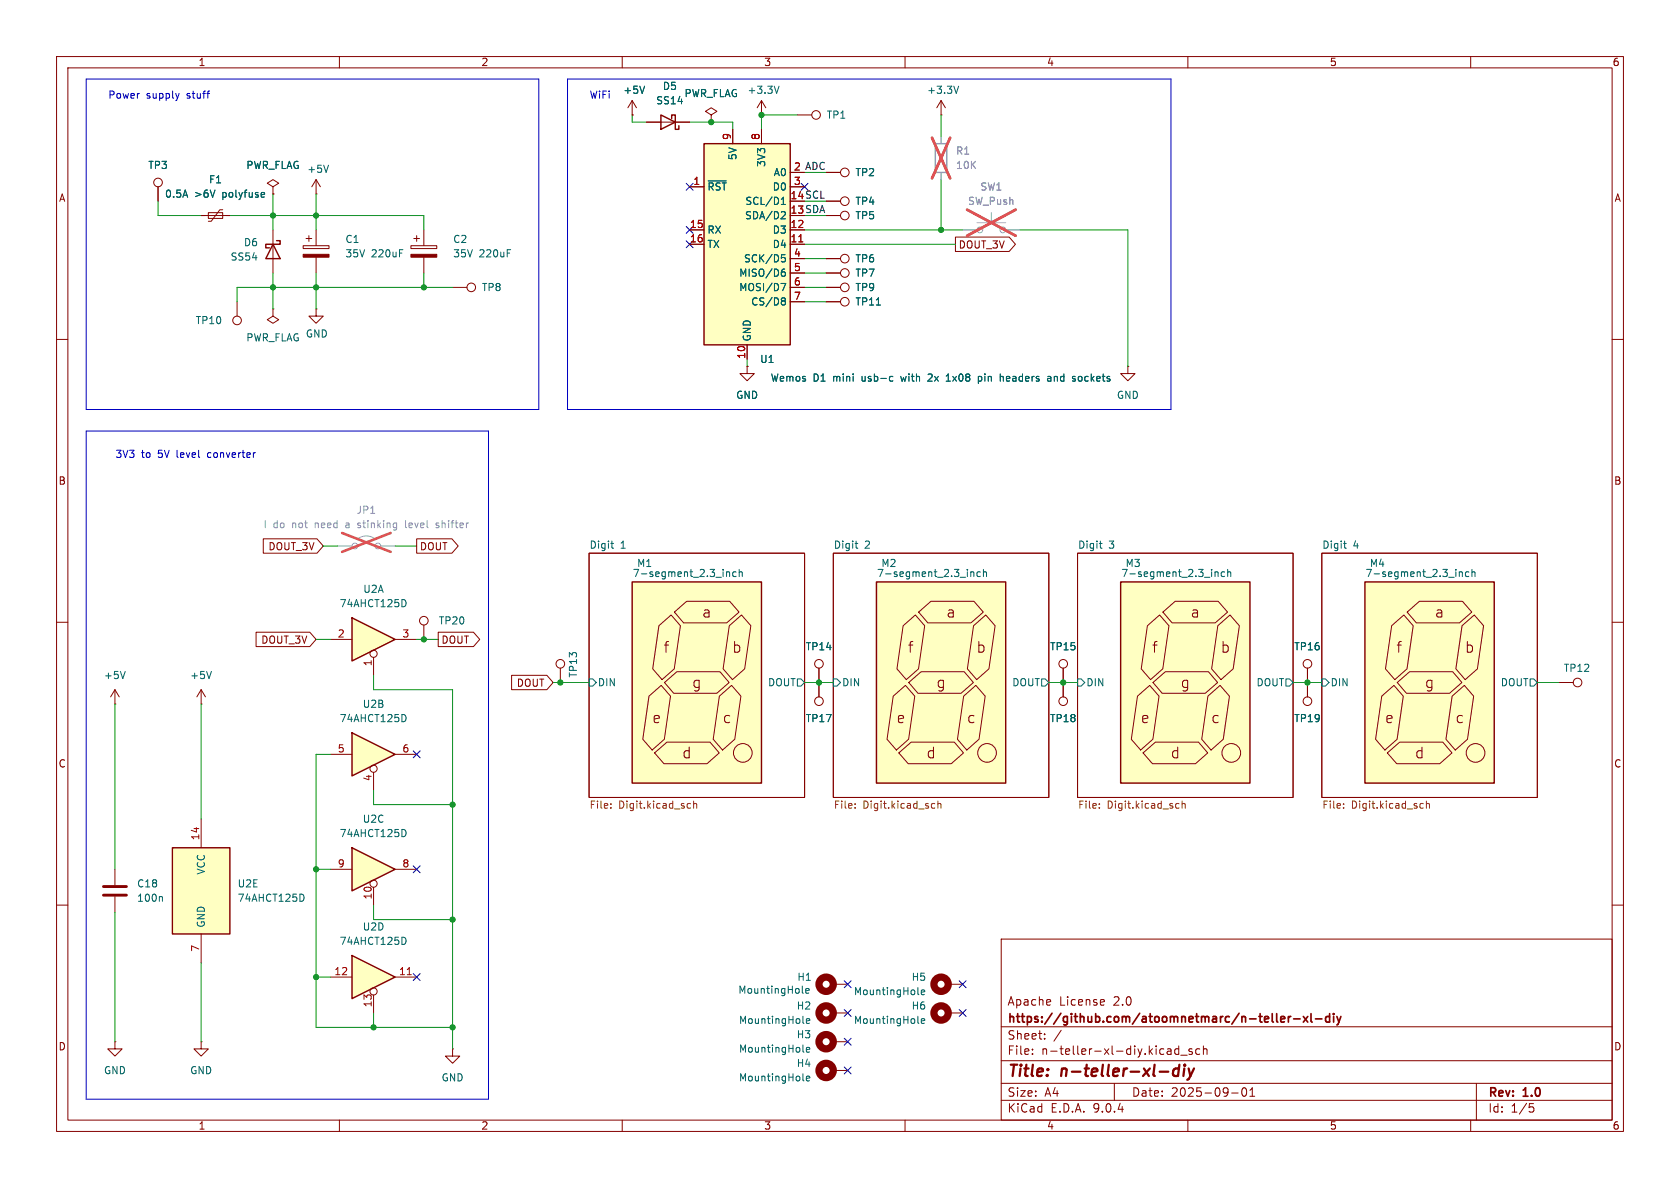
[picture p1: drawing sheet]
<svg xmlns="http://www.w3.org/2000/svg" width="297mm" height="210mm" viewBox="0 0 297 210" stroke-linecap="round" stroke-linejoin="round" font-family="sans-serif">
<g fill="none" stroke="#840000" stroke-width=".18">
<path d="M10 10h277v190h-277zM12 12h273v186h-273zM60 10v2M110 10v2M134.6 17.8l-.7 1.3M134.6 17.8l.8 1.3M134.6 17.8v2.5M160 10v2M166.4 17.8l-.8 1.3M166.4 17.8l.7 1.3M166.4 17.8v2.5M210 10v2"/>
<path d="M260 10v2M134.6 20.3h.1M166.4 20.3h.1M10 60h2M132.1 64.8v1.2h1.2l-1.2 1.3-1.3-1.3h1.3M132.1 64.8h.1M285 60h2M104.1 97.8h38.1v43.2h-38.1zM147.3 97.8h38.1v43.2h-38.1zM190.5 97.8h38.1v43.2h-38.1zM233.7 97.8h38.1v43.2h-38.1zM10 110h2"/>
<path d="M231.1 118.1v2.6M285 110h2M10 160h2M177 166h108v32h-108zM185.7 176.8v.3l-.7 .1M195 176.7l.2 .4-.7 .1M195.2 177.6l-.2 .1M285 160h2M60 198v2M110 198v2M160 198v2M177 194.5h108"/>
<path d="M177 191.5h108M177 187.5h108M177 181.5h108M182.5 186.3v.1M182.5 185.5v.1M184.7 183.6v.1M184.7 182.8v.1M187.6 182.1l-1.3 2M197 191.5v3M206.4 185.5h.6v.9M206.4 186.3h.6M207 185.8l-.6 .1"/>
<path d="M208.4 185.5l-.4-.1-.3 .3v.4l.1 .2h.6M208.4 184.9v1.5M208.7 186.5h1.2M210 198v2M210.7 185.5l-.3-.1-.2 .2v.2l.5 .2v.3h-.5M212.1 185.5l-.4-.1-.3 .3v.4l.1 .2h.6M212.7 185.5l.3-.1 .3 .1 .1 .9M212.7 184.9v1.5M217.7 193.2h1.2M219.7 192.4l.2-.1a.81 .81 0 0 1 .6 .6 .81 .81 0 0 1-.3 .8l-.2 .1a.81 .81 0 0 1-.3-1.4zM221 193.8h.8M221 192.7l.4-.4v1.5"/>
<path d="M260 198v2M261 191.5v6.5M270.4 195.1h.7M270.5 195.7h.4l.3 .3-.2 .5-.5 .1"/>
<circle cx="231.1" cy="117.3" r=".76"/>
</g>
<path d="M205 189.4h1.5M208.4 189a.66 .66 0 0 0-1 .3l-.1 .5 .2 .3 .2 .1 .6-.1M208.5 188.2l-.2 2M209.4 188.9l-.2 1.3M209.5 188.2l-.1 .2M209.5 188.2l-.2 .1 .1 .1M209.5 188.2v.1l-.1 .1M210.1 188.9l.3 1.3M210.4 190.2l-.2 .5-.3 .2M211.1 188.9l-.7 1.3" fill="none" stroke="#840000" stroke-width=".4"/>
<g fill="none" stroke="#840000" stroke-width=".3">
<path d="M225.7 179.2v1.3l.2 .2M227.8 179.7v1M228.2 179.7l-.3 .1-.1 .2M230.4 179.7l.8 1M231.2 179.7l-.8 1M231.8 179.2v1.3l.2 .2M235.1 179.8l-.5-.1-.3 .3v.4l.2 .2h.6M235.1 179.2v1.5M235.8 179.2v.1M235.8 179.7v1M236.3 179.7l.4 1M237.1 179.7l-.4 1"/>
<path d="M226.4 180.2l.7-.2v-.2l-.5-.1-.2 .2 .1 .7h.6M228.7 180.1h1.1M232.6 180.1h1.1M236.7 180.7l-.1 .3-.3 .2"/>
</g>
<g fill="none" stroke="#006464" stroke-width=".18">
<path d="M137.7 15.2l-.4 1.3M169.5 15.2l-.5 1.3M108 96.1h.5M108.2 96.9h.3M151.2 96.1h.5M151.4 96.9h.3M194.3 96.1h.5M194.6 96.9h.2M237.5 96.1h.5M237.8 96.9h.2M104.1 120h.7l.6 .7-.6 .6h-.7zM141 120h.6l.6 .7-.6 .6h-.6z"/>
<path d="M147.3 120h.7l.6 .7-.6 .6h-.7zM184.1 120h.7l.6 .7-.6 .6h-.7zM190.5 120h.6l.7 .7-.7 .6h-.6zM227.3 120h.7l.6 .7-.6 .6h-.7zM233.7 120h.6l.6 .7-.6 .6h-.6zM270.5 120h.6l.7 .7-.7 .6h-.6z"/>
</g>
<g fill="none" stroke="#725600" stroke-width=".18">
<path d="M108 142.8v.1M108 142.1v.1M121.7 142l.4 .1M122.1 142.8l-.4 .1M122.6 142.2l.2-.2 .3 .1 .1 .8M122.6 141.6v1.3M151.2 142.8v.1M151.2 142.1v.1M164.9 142l.4 .1M165.3 142.8l-.4 .1M165.8 142.2l.2-.2 .3 .1v.8M165.8 141.6v1.3"/>
<path d="M194.3 142.8v.1M194.3 142.1v.1M208.1 142l.3 .1M208.4 142.8l-.3 .1M209 142.2l.2-.2 .3 .1v.8M209 141.6v1.3M237.5 142.8v.1M237.5 142.1v.1M251.3 142l.3 .1M251.6 142.8l-.3 .1M252.2 142.2l.1-.2 .3 .1 .1 .8M252.2 141.6v1.3"/>
</g>
<g fill="none" stroke="#a1a1a1" stroke-width=".18">
<path d="M172.7 39.4h5.1M175.3 37.6v1.8M170.2 40.6h2.5M177.8 40.6h2.5"/>
<circle cx="173.2" cy="40.6" r=".51"/>
<circle cx="177.3" cy="40.6" r=".51"/>
</g>
<path d="M171 37.1l8.6 4.6M179.6 37.1l-8.6 4.6" fill="none" stroke="#e65255" stroke-width=".46"/>
<path d="M124.5 25.4h15.2v35.6h-15.2z" fill="#ffffc2"/>
<path d="M116.8 20.3l2.6 1.3-2.6 1.3zM118.7 21v-.7h.7v2.6h.6v-.7M124.5 25.4h15.2v35.6h-15.2z" fill="none" stroke="#840000" stroke-width=".25"/>
<g fill="none" stroke="#840000" stroke-width=".18">
<path d="M114.3 21.6h7.6M121.9 33h2.6M129.5 22.9v2.5M134.6 22.9v2.5M139.7 33h2.5M146 38.1h2.6M121.9 40.6h2.6M121.9 43.2h2.6M139.7 40.6h2.5M139.7 43.2h2.5M139.7 45.7h2.5M139.7 48.3h2.5"/>
<path d="M139.7 50.8h2.5M139.7 53.3h2.5M146 45.7h2.6M146 48.3h2.6M132.1 61v2.5M275.6 120.7h2.5M167.6 174h2.6M167.6 179.1h2.6"/>
<circle cx="149.4" cy="38.1" r=".76"/>
<circle cx="149.4" cy="45.7" r=".76"/>
<circle cx="149.4" cy="48.3" r=".76"/>
<circle cx="278.9" cy="120.6" r=".76"/>
</g>
<g fill="none" stroke="#006464" stroke-width=".18">
<path d="M125.2 32h3.2M138.1 36.1h.7M138.1 35.2l.4-.3v1.2M138.3 37.4l.4 .1 .1 .3-.7 .9h.7M138.1 50.1h.8l-.5 1.3M138.2 45h.6M138.3 45.5h.3l.2 .3-.1 .4-.4 .1M138.4 48.1h.2l.2 .2v.4l-.4 .1M138.4 52.6h.2l.2 .3-.2 .3M138.4 53.2h.2M138.6 53.2l.2 .2v.3l-.1 .2h-.3M138.7 47.6h-.3"/>
<path d="M157.5 66.5l.3 .1M157.8 67.3l-.3 .1M164.3 66.1l-.2 .1M164.7 66.7l-.7 .7h.8M167.3 67.4h.7M167.3 66.5l.3-.4v1.3M173 66.6l.3-.1 .2 .2M173 66.5v1.3M173.5 67.3l-.2 .1-.3-.1M176.8 66.7l.2-.2 .3 .1 .1 .8M185.2 66.6h.5l.1 .8M185.8 66.8l-.4 .1-.2 .2 .2 .3 .4-.1"/>
<path d="M190.1 67v.3M190.7 66.6l-.1 .2 .1 .5M162.3 175.7l.1 .1M162.9 175.4l.6-.1-.1-.2-.3-.1-.2 .2v.6h.5M162.3 180.7l.1 .2M162.9 180.5l.6-.1-.1-.3h-.3l-.2 .2v.6h.5"/>
</g>
<path d="M141.2 42.8h.7" fill="none" stroke="#a90000" stroke-width=".18"/>
<g fill="none" stroke="#840000" stroke-width="1.3">
<circle cx="166.4" cy="179.1" r="1.27"/>
<circle cx="166.4" cy="174" r="1.27"/>
</g>
<path d="M241.3 102.9h22.9v35.5h-22.9z" fill="#ffffc2"/>
<path d="M241.3 102.9h22.9v35.5h-22.9z" fill="none" stroke="#840000" stroke-width=".25"/>
<g fill="none" stroke="#840000" stroke-width=".18">
<path d="M188 118.1v5.1M246 110.6l2.2-1.9 1.6 1.9-1.1 7.6-2.1 1.9-1.7-1.9zM248.8 108.2l2.1-1.9h7.6l1.7 1.9-2.2 1.9h-7.6zM258.5 110.6l2.1-1.9 1.7 1.9-1.1 7.6-2.2 1.9-1.6-1.9zM231.1 120.7v2.5M244.3 123.1l2.1-1.9 1.7 1.9-1.1 7.6-2.2 1.9-1.6-1.9zM245.3 133.1l2.1-1.9h7.7l1.6 1.9-2.2 1.9h-7.6zM247 120.7l2.2-2h7.6l1.6 2-2.1 1.9h-7.7zM256.7 123.1l2.2-1.9 1.6 1.9-1.1 7.6-2.1 1.9-1.7-1.9z"/>
<circle cx="188" cy="117.3" r=".76"/>
<circle cx="188" cy="124" r=".76"/>
<circle cx="231.1" cy="124" r=".76"/>
<circle cx="260.9" cy="133.1" r="1.65"/>
</g>
<path d="M258 101.1v.8M258 101.2l.2-.1h.3v.8M259.7 101.1h-.4l-.2 .2 .1 .6h.5M260.2 101.2l.2-.1h.3l.1 .8M260.2 100.7v1.2" fill="none" stroke="#006464" stroke-width=".18"/>
<path d="M198.1 102.9h22.9v35.5h-22.9z" fill="#ffffc2"/>
<path d="M198.1 102.9h22.9v35.5h-22.9z" fill="none" stroke="#840000" stroke-width=".25"/>
<g fill="none" stroke="#840000" stroke-width=".18">
<path d="M202.8 110.6l2.2-1.9 1.7 1.9-1.1 7.6-2.2 1.9-1.6-1.9zM205.6 108.2l2.1-1.9h7.7l1.6 1.9-2.2 1.9h-7.6zM215.3 110.6l2.1-1.9 1.7 1.9-1.1 7.6-2.2 1.9-1.6-1.9zM201.1 123.1l2.2-1.9 1.6 1.9-1.1 7.6-2.1 1.9-1.7-1.9zM202.1 133.1l2.2-1.9h7.6l1.6 1.9-2.1 1.9h-7.7zM203.8 120.7l2.2-2h7.6l1.7 2-2.2 1.9h-7.6zM213.5 123.1l2.2-1.9 1.6 1.9-1 7.6-2.2 1.9-1.7-1.9z"/>
<circle cx="217.7" cy="133.1" r="1.65"/>
</g>
<path d="M214.8 101.1v.8M214.8 101.2l.2-.1h.3v.8M216.5 101.1h-.4l-.2 .2 .1 .6h.5M217 101.2l.2-.1h.3l.1 .8M217 100.7v1.2" fill="none" stroke="#006464" stroke-width=".18"/>
<path d="M154.9 102.9h22.9v35.5h-22.9z" fill="#ffffc2"/>
<path d="M154.9 102.9h22.9v35.5h-22.9z" fill="none" stroke="#840000" stroke-width=".25"/>
<g fill="none" stroke="#840000" stroke-width=".18">
<path d="M159.7 110.6l2.1-1.9 1.7 1.9-1.1 7.6-2.2 1.9-1.6-1.9zM162.4 108.2l2.2-1.9h7.6l1.6 1.9-2.1 1.9h-7.7zM172.1 110.6l2.2-1.9 1.6 1.9-1.1 7.6-2.1 1.9-1.7-1.9zM20.3 124.5h.1M20.3 121.9l-.7 1.3M20.3 121.9l.8 1.3M20.3 121.9v2.6M157.9 123.1l2.2-1.9 1.6 1.9-1.1 7.6-2.1 1.9-1.7-1.9zM158.9 133.1l2.2-1.9h7.6l1.6 1.9-2.1 1.9h-7.6zM160.7 120.7l2.1-2h7.7l1.6 2-2.2 1.9h-7.6zM170.4 123.1l2.1-1.9 1.7 1.9-1.1 7.6-2.2 1.9-1.6-1.9z"/>
<circle cx="174.5" cy="133.1" r="1.65"/>
</g>
<path d="M22.1 118.7l-.4 1.3M171.6 101.1v.8M171.6 101.2l.2-.1h.3l.1 .8M173.3 101.1h-.3l-.3 .2 .1 .6h.5M173.9 101.2l.1-.1h.3l.1 .8M173.9 100.7v1.2" fill="none" stroke="#006464" stroke-width=".18"/>
<path d="M62.2 149.9l7.6 3.8-7.6 3.8z" fill="#ffffc2"/>
<path d="M62.2 149.9l7.6 3.8-7.6 3.8z" fill="none" stroke="#840000" stroke-width=".25"/>
<g fill="none" stroke="#840000" stroke-width=".18">
<path d="M58.4 153.7h3.8M66 156.8v3.2M69.8 153.7h3.9M80 185.4v1.3h1.3l-1.3 1.3-1.3-1.3h1.3M80 185.4h.1"/>
<circle cx="66" cy="156.2" r=".63"/>
</g>
<path d="M71.4 146.6a.68 .68 0 0 1 .4 .7 .68 .68 0 0 1-.4 .6" fill="none" stroke="#006464" stroke-width=".18"/>
<path d="M62.2 168.9l7.6 3.8-7.6 3.8z" fill="#ffffc2"/>
<path d="M62.2 168.9l7.6 3.8-7.6 3.8z" fill="none" stroke="#840000" stroke-width=".25"/>
<g fill="none" stroke="#840000" stroke-width=".18">
<path d="M74.9 110.5v2.5M58.4 172.7h3.8M66 175.9v3.2M69.8 172.7h3.9"/>
<circle cx="74.9" cy="109.7" r=".76"/>
<circle cx="66" cy="175.3" r=".63"/>
</g>
<path d="M72 172.3h.7" fill="none" stroke="#a90000" stroke-width=".18"/>
<path d="M71.4 165.7a.68 .68 0 0 1 .4 .6 .68 .68 0 0 1-.4 .6" fill="none" stroke="#006464" stroke-width=".18"/>
<g fill="none" stroke="#a1a1a1" stroke-width=".18">
<path d="M59.7 96.5h2.5M63.2 95.3a2.54 2.54 0 0 1 3.1 0M67.3 96.5h2.5"/>
<circle cx="62.7" cy="96.5" r=".51"/>
<circle cx="66.8" cy="96.5" r=".51"/>
</g>
<path d="M63.2 93.2l.1 .1M63.4 92.4l-.2 .2 .2 .3M71.7 92v1.1l.2 .2M77.6 92.5l-.3-.1-.2 .3 .5 .3M77.6 93.1l-.2 .2-.3-.1" fill="none" stroke="#989898" stroke-width=".18"/>
<path d="M60.5 94.2l8.6 3.4M69.1 94.2l-8.6 3.4" fill="none" stroke="#e65255" stroke-width=".46"/>
<path d="M62.2 109.2l7.6 3.8-7.6 3.8z" fill="#ffffc2"/>
<path d="M62.2 109.2l7.6 3.8-7.6 3.8z" fill="none" stroke="#840000" stroke-width=".25"/>
<g fill="none" stroke="#840000" stroke-width=".18">
<path d="M58.4 113h3.8M66 116.2v3.2M69.8 113h3.9"/>
<circle cx="66" cy="115.6" r=".63"/>
</g>
<path d="M71.4 106a.68 .68 0 0 1 .4 .6 .68 .68 0 0 1-.4 .7" fill="none" stroke="#006464" stroke-width=".18"/>
<path d="M62.2 129.5l7.6 3.9-7.6 3.8z" fill="#ffffc2"/>
<path d="M62.2 129.5l7.6 3.9-7.6 3.8z" fill="none" stroke="#840000" stroke-width=".25"/>
<g fill="none" stroke="#840000" stroke-width=".18">
<path d="M125.7 20.3l1-.6-1-.6-1 .6 1 .6v1.3M125.7 21.6h.1M35.6 124.5h.1M35.6 121.9l-.8 1.3M35.6 121.9l.7 1.3M35.6 121.9v2.6M58.4 133.4h3.8M66 136.5v3.2M69.8 133.4h3.9M20.3 184.2v1.2h1.3l-1.3 1.3-1.3-1.3h1.3M20.3 184.2h.1M35.6 184.2v1.2h1.2l-1.2 1.3-1.3-1.3h1.3"/>
<path d="M35.6 184.2h.1"/>
<circle cx="66" cy="135.9" r=".63"/>
</g>
<path d="M37.4 118.7l-.4 1.3M71.4 126.3a.68 .68 0 0 1 .4 .6 .68 .68 0 0 1-.4 .7" fill="none" stroke="#006464" stroke-width=".18"/>
<path d="M30.5 149.9h10.1v15.2h-10.1z" fill="#ffffc2"/>
<path d="M48.3 43.2l1.2 2.5h-2.5zM48.9 42.5h.6v.7h-2.5v.6h.6M30.5 149.9h10.1v15.2h-10.1z" fill="none" stroke="#840000" stroke-width=".25"/>
<g fill="none" stroke="#840000" stroke-width=".18">
<path d="M111.8 17.8l-.8 1.3M111.8 17.8l.7 1.3M111.8 17.8v2.5M27.9 33v2.6M35.6 38.1h5M36.8 37.6h2.6v1h-2.6zM39.4 37.1h-.5l-1.6 2h-.5M48.3 33l1-.6-1-.6-1.1 .6 1.1 .6v1.3M48.3 34.3h.1M55.9 34.3h.1M55.9 31.8l-.8 1.2M55.9 31.8l.7 1.2"/>
<path d="M55.9 31.8v2.5M111.8 20.3h.1M141 20.3h2.5M146 35.6h2.6M146 30.5h2.6M48.3 54.6v1.3l1 .6-1 .7-1.1-.7 1.1-.6M48.3 54.6h.1M48.3 40.6v7.7M53.6 43.4h4.6v.5h-4.6zM54.1 42.2h1M54.6 41.7v1M55.9 54.6v1.3h1.2l-1.2 1.3-1.3-1.3h1.3"/>
<path d="M55.9 54.6h.1M55.9 40.6v2.8M55.9 45.5v2.8M80 50.8h2.5M146 50.8h2.6M146 53.3h2.6M199.4 64.8v1.2h-1.3l1.3 1.3 1.3-1.3h-1.3M199.4 64.8h.1M20.3 153.7v2.8M20.3 158.5v2.8M35.6 144.8v5.1M35.6 165.1v5.1"/>
<circle cx="27.9" cy="32.3" r=".76"/>
<circle cx="144.3" cy="20.3" r=".76"/>
<circle cx="149.4" cy="30.5" r=".76"/>
<circle cx="149.4" cy="35.6" r=".76"/>
<circle cx="83.3" cy="50.8" r=".76"/>
<circle cx="149.4" cy="53.3" r=".76"/>
<circle cx="149.4" cy="50.8" r=".76"/>
</g>
<path d="M114 15.2l-.5 1.3M46.4 34l.3 .1 .1 .2-.6 .1M46.7 34.8l-.3 .1M58.1 29.2l-.4 1.3M154.9 53.9h.8M28.5 158.5l.2 .2v.6M53.3 158.1a.68 .68 0 0 1 .5 .6 .68 .68 0 0 1-.5 .6" fill="none" stroke="#006464" stroke-width=".18"/>
<path d="M18.3 156.7h4.1M18.3 158.2h4.1" fill="none" stroke="#840000" stroke-width=".51"/>
<path d="M165.4 25.4h2v5.1h-2z" fill="none" stroke="#a1a1a1" stroke-width=".25"/>
<path d="M166.4 24.1v1.3M166.4 30.5v1.3" fill="none" stroke="#a1a1a1" stroke-width=".18"/>
<path d="M164.8 24.4l3.2 7.1M168 24.4l-3.2 7.1" fill="none" stroke="#e65255" stroke-width=".46"/>
<path d="M53.6 45h4.6v.5h-4.6z" fill="#840000" stroke="#840000" stroke-width=".18"/>
<path d="M111.8 102.9h22.8v35.5h-22.8z" fill="#ffffc2"/>
<path d="M111.8 102.9h22.8v35.5h-22.8z" fill="none" stroke="#840000" stroke-width=".25"/>
<g fill="none" stroke="#840000" stroke-width=".18">
<path d="M27.9 33v2.6M35.6 38.1h.6M40 38.1h.6M48.3 34.3h.1M111.8 20.3h.1M114.3 21.6h2.5M119.4 21.6h2.5M121.9 33h2.6M125.7 21.6h.1M129.5 22.9v2.5M134.6 22.9v2.5M139.7 33h2.5"/>
<path d="M146 38.1h2.6M146 30.5h2.6M146 35.6h2.6M41.9 53.3v2.6M72.6 43.4h4.6v.5h-4.6zM73.2 42.2h1M73.7 41.7v1M74.9 40.6v2.8M74.9 45.5v2.8M121.9 40.6h2.6M121.9 43.2h2.6M139.7 48.3h2.5"/>
<path d="M139.7 45.7h2.5M139.7 40.6h2.5M139.7 43.2h2.5M139.7 50.8h2.5M139.7 53.3h2.5M146 48.3h2.6M146 45.7h2.6M146 50.8h2.6M146 53.3h2.6M168.9 41.9h9.5l1.1 1.3-1.1 1.3h-9.5zM132.1 64.8h.1M132.1 61v2.5"/>
<path d="M46.5 95.2h9.5l1.1 1.3-1.1 1.3h-9.5zM73.7 95.2h6.2l1.1 1.3-1.1 1.3h-6.2zM45.3 111.8h9.5l1.1 1.2-1.1 1.3h-9.5zM77.5 111.8h6.2l1.1 1.2-1.1 1.3h-6.2zM90.4 119.4h6.3l1.1 1.3-1.1 1.2h-6.3zM99.1 118.1v2.6M116.5 110.6l2.1-1.9 1.7 1.9-1.1 7.6-2.2 1.9-1.6-1.9zM119.2 108.2l2.2-1.9h7.6l1.7 1.9-2.2 1.9h-7.6zM128.9 110.6l2.2-1.9 1.6 1.9-1.1 7.6-2.1 1.9-1.7-1.9zM144.8 118.1v5.1M188 118.1v5.1M231.1 118.1v5.1"/>
<path d="M114.7 123.1l2.2-1.9 1.6 1.9-1.1 7.6-2.1 1.9-1.7-1.9zM115.7 133.1l2.2-1.9h7.6l1.7 1.9-2.2 1.9h-7.6zM117.5 120.7l2.2-2h7.6l1.6 2-2.2 1.9h-7.6zM127.2 123.1l2.1-1.9 1.7 1.9-1.1 7.6-2.2 1.9-1.6-1.9zM147.3 179.1h2.6M147.3 174h2.6M147.3 189.2h2.6M147.3 184.2h2.6"/>
<circle cx="41.9" cy="56.6" r=".76"/>
<circle cx="99.1" cy="117.3" r=".76"/>
<circle cx="144.8" cy="117.3" r=".76"/>
<circle cx="131.3" cy="133.1" r="1.65"/>
<circle cx="144.8" cy="124" r=".76"/>
</g>
<g fill="none" stroke="#006464" stroke-width=".18">
<path d="M114 15.2l-.5 1.3M46.4 34l.3 .1 .1 .2-.6 .1M46.7 34.8l-.3 .1M125.2 32h3.2M138.1 36.1h.7M138.1 35.2l.4-.3v1.2M138.3 37.4l.4 .1 .1 .3-.7 .9h.7M138.1 50.1h.8l-.5 1.3M138.2 45h.6M138.3 45.5h.3l.2 .3-.1 .4-.4 .1M138.4 48.1h.2l.2 .2v.4l-.4 .1M138.4 52.6h.2l.2 .3-.2 .3"/>
<path d="M138.4 53.2h.2M138.6 53.2l.2 .2v.3l-.1 .2h-.3M138.7 47.6h-.3M154.9 53.9h.8M157.5 66.5l.3 .1M157.8 67.3l-.3 .1M164.3 66.1l-.2 .1M164.7 66.7l-.7 .7h.8M167.3 67.4h.7M167.3 66.5l.3-.4v1.3M173 66.6l.3-.1 .2 .2M173 66.5v1.3"/>
<path d="M173.5 67.3l-.2 .1-.3-.1M176.8 66.7l.2-.2 .3 .1 .1 .8M185.2 66.6h.5l.1 .8M185.8 66.8l-.4 .1-.2 .2 .2 .3 .4-.1M190.1 67v.3M190.7 66.6l-.1 .2 .1 .5M128.4 101.1v.8M128.4 101.2l.2-.1h.3l.1 .8M130.1 101.1h-.3l-.3 .2 .2 .6h.4M130.7 101.2l.2-.1h.3v.8M130.7 100.7v1.2M141.8 175.4l.2 .2"/>
<path d="M142.4 175.2l.6-.2v-.2l-.4-.1-.2 .2 .1 .6h.5M141.9 180.7l.2 .2M141.9 190.9l.2 .2M141.9 185.8l.2 .2M142.6 180.5l.6-.1-.1-.3h-.4l-.1 .2v.6h.5M142.6 185.6l.6-.1-.1-.3h-.4l-.1 .1v.6h.5M142.6 190.7l.6-.2-.1-.2-.4-.1-.1 .2v.6h.5"/>
</g>
<path d="M72.6 45h4.6v.5h-4.6z" fill="#840000" stroke="#840000" stroke-width=".18"/>
<g fill="none" stroke="#840000" stroke-width="1.3">
<circle cx="146" cy="179.1" r="1.27"/>
<circle cx="146" cy="174" r="1.27"/>
<circle cx="146" cy="189.2" r="1.27"/>
<circle cx="146" cy="184.1" r="1.27"/>
</g>
<path d="M15.2 14h80v58.4h-80zM31.7 16.5l-.3 .9M100.3 14h106.7v58.4h-106.7zM15.2 76.2h71.2v118.1h-71.2zM45 80h.2" fill="none" stroke="#0000c2" stroke-width=".18"/>
<g fill="none" stroke="#009600" stroke-width=".18">
<path d="M27.9 35.6v2.5h7.7M40.6 38.1h34.3v2.5M48.3 34.3v6.3M55.9 34.3v6.3M111.8 20.3v1.3h2.5M121.9 21.6h7.6v1.3M141 20.3h-6.4v2.6M142.2 35.6h3.8M142.2 38.1h3.8M142.2 30.5h3.8M166.4 20.3v3.8M166.4 31.8v8.8"/>
<path d="M48.3 48.3v6.3M55.9 48.3v6.3M74.9 48.3v2.5M80 50.8h-38.1v2.5M142.2 50.8h3.8M142.2 40.6h28M142.2 45.7h3.8M142.2 43.2h26.7M142.2 48.3h3.8M142.2 53.3h3.8M180.3 40.6h19.1v24.2M132.1 63.5v1.3"/>
<path d="M57.1 96.5h2.6M69.8 96.5h3.9M55.9 113h2.5M66 119.4v2.5h14v63.5M73.7 113h3.8M20.3 124.5v29.2M35.6 124.5v20.3M58.4 133.4h-2.5v48.2h24.1M66 139.7v2.5h14M97.8 120.7h6.3M142.2 120.7h5.1M185.4 120.7h5.1"/>
<path d="M228.6 120.7h5.1M271.8 120.7h3.8M55.9 153.7h2.5M20.3 161.3v22.9M35.6 170.2v14M55.9 172.7h2.5M66 160v2.6h14M66 179.1v2.5"/>
</g>
<g fill="none" stroke="#000084" stroke-width=".18">
<path d="M121.3 32.4l1.2 1.2M122.5 32.4l-1.2 1.2M141.6 32.4l1.2 1.2M142.8 32.4l-1.2 1.2M121.3 42.6l1.2 1.2M121.3 40l1.2 1.2M122.5 42.6l-1.2 1.2M122.5 40l-1.2 1.2M73.1 132.7l1.2 1.3M74.3 132.7l-1.2 1.3M73.1 153.1l1.2 1.2M74.3 153.1l-1.2 1.2"/>
<path d="M73.1 172.1l1.2 1.2M74.3 172.1l-1.2 1.2M149.3 173.4l1.2 1.2M149.3 178.5l1.2 1.2M150.5 173.4l-1.2 1.2M150.5 178.5l-1.2 1.2M169.6 173.4l1.2 1.2M169.6 178.5l1.2 1.2M170.8 173.4l-1.2 1.2M170.8 178.5l-1.2 1.2M149.3 188.6l1.2 1.2M149.3 183.5l1.2 1.3"/>
<path d="M150.5 188.6l-1.2 1.2M150.5 183.5l-1.2 1.3"/>
</g>
<path d="M141.2 42.8h.7" fill="none" stroke="#a90000" stroke-width=".18"/>
<path d="M166.4 24.1v1.3M166.4 30.5v1.3M170.2 40.6h2.5M177.8 40.6h2.5" fill="none" stroke="#a1a1a1" stroke-width=".18"/>
<path d="M164.8 24.4l3.2 7.1M168 24.4l-3.2 7.1M171 37.1l8.6 4.6M179.6 37.1l-8.6 4.6" fill="none" stroke="#e65255" stroke-width=".46"/>
<g fill="#009600" stroke="#009600" stroke-width=".18">
<circle cx="55.9" cy="50.8" r=".46"/>
<circle cx="48.3" cy="50.8" r=".46"/>
<circle cx="144.8" cy="120.7" r=".46"/>
<circle cx="99.1" cy="120.7" r=".46"/>
<circle cx="80" cy="162.6" r=".46"/>
<circle cx="74.9" cy="113" r=".46"/>
<circle cx="188" cy="120.7" r=".46"/>
<circle cx="231.1" cy="120.7" r=".46"/>
<circle cx="166.4" cy="40.6" r=".46"/>
<circle cx="74.9" cy="50.8" r=".46"/>
<circle cx="48.3" cy="38.1" r=".46"/>
<circle cx="55.9" cy="38.1" r=".46"/>
<circle cx="125.7" cy="21.6" r=".46"/>
<circle cx="134.6" cy="20.3" r=".46"/>
<circle cx="80" cy="181.6" r=".46"/>
<circle cx="80" cy="142.2" r=".46"/>
<circle cx="55.9" cy="172.7" r=".46"/>
<circle cx="55.9" cy="153.7" r=".46"/>
<circle cx="66" cy="181.6" r=".46"/>
</g>
<g font-size="2.8" fill="#840000">
<text x="178" y="190.9">Title:</text>
<text x="187.7" y="190.9">n-teller-xl-diy</text>
</g>
<g font-size="2.7" fill="#840000">
<text x="124" y="109.4">a</text>
<text x="167.2" y="109.4">a</text>
<text x="210.4" y="109.4">a</text>
<text x="253.6" y="109.4">a</text>
<text x="117.2" y="115.6">f</text>
<text x="129.4" y="115.6">b</text>
<text x="160.4" y="115.6">f</text>
<text x="172.6" y="115.6">b</text>
<text x="203.6" y="115.6">f</text>
<text x="215.7" y="115.6">b</text>
<text x="246.8" y="115.6">f</text>
<text x="258.9" y="115.6">b</text>
<text x="122.3" y="121.8">g</text>
<text x="165.5" y="121.8">g</text>
<text x="208.7" y="121.8">g</text>
<text x="251.8" y="121.8">g</text>
<text x="115.2" y="128.1">e</text>
<text x="127.7" y="128.1">c</text>
<text x="158.4" y="128.1">e</text>
<text x="170.9" y="128.1">c</text>
<text x="201.6" y="128.1">e</text>
<text x="214.1" y="128.1">c</text>
<text x="244.8" y="128.1">e</text>
<text x="257.2" y="128.1">c</text>
<text x="120.5" y="134.3">d</text>
<text x="163.7" y="134.3">d</text>
<text x="206.9" y="134.3">d</text>
<text x="250.1" y="134.3">d</text>
</g>
<g font-size="2.1" fill="#840000">
<text x="178" y="178">Apache</text>
<text x="187.2" y="178">License</text>
<text x="196.9" y="178">2.0</text>
<text x="178" y="184">Sheet:</text>
<text x="178" y="181.2">https://github.com/atoomnetmarc/n-teller-xl-diy</text>
<text x="178" y="186.7">File:</text>
<text x="184.1" y="186.7">n-teller-xl-diy.kicad_sch</text>
<text x="178" y="196.9">KiCad</text>
<text x="178" y="194.1">Size:</text>
<text x="184.7" y="194.1">A4</text>
<text x="185.7" y="196.9">E.D.A.</text>
<text x="193.3" y="196.9">9.0.4</text>
<text x="200" y="194.1">Date:</text>
<text x="207" y="194.1">2025-09-01</text>
<text x="263" y="194.3">Rev:</text>
<text x="263" y="196.9">Id:</text>
<text x="267.1" y="196.9">1/5</text>
<text x="269.4" y="194.3">1.0</text>
</g>
<g font-size="1.8" fill="#840000">
<text x="35" y="11.9">1</text>
<text x="85" y="11.9">2</text>
<text x="135" y="11.9">3</text>
<text x="185" y="11.9">4</text>
<text x="235" y="11.9">5</text>
<text x="285" y="11.9">6</text>
<text x="10.3" y="35.9">A</text>
<text x="139.7" y="35.3">14 SCL</text>
<text x="140.3" y="30.2">2 ADC</text>
<text x="285.3" y="35.9">A</text>
<text x="139.7" y="37.8">13 SDA</text>
<text x="169.4" y="44.1">DOUT_3V</text>
<text x="10.3" y="85.9">B</text>
<text x="285.3" y="85.9">B</text>
<text x="47.4" y="97.5">DOUT_3V</text>
<text x="74.1" y="97.5">DOUT</text>
<text x="46.1" y="114">DOUT_3V</text>
<text x="77.9" y="114">DOUT</text>
<text x="91.3" y="121.6">DOUT</text>
<text x="10.3" y="135.9">C</text>
<text x="285.3" y="135.9">C</text>
<text x="10.3" y="185.9">D</text>
<text x="285.3" y="185.9">D</text>
<text x="35" y="199.9">1</text>
<text x="85" y="199.9">2</text>
<text x="135" y="199.9">3</text>
<text x="185" y="199.9">4</text>
<text x="235" y="199.9">5</text>
<text x="285" y="199.9">6</text>
</g>
<g font-size="1.8" fill="#0000c2">
<text x="19" y="17.5">Power</text>
<text x="25.8" y="17.5">supply</text>
<text x="33.1" y="17.5">stuff</text>
<text x="104.1" y="17.5">WiFi</text>
<text x="20.3" y="81">3V3</text>
<text x="25" y="81">to</text>
<text x="28" y="81">5V</text>
<text x="31.5" y="81">level</text>
<text x="37.2" y="81">converter</text>
</g>
<g font-size="1.8" fill="#006464">
<text x="110.1" y="16.8">+5V</text>
<text x="117.1" y="16.1">D5</text>
<text x="120.9" y="17.4">PWR_FLAG</text>
<text x="132.1" y="16.8">+3.3V</text>
<text x="163.8" y="16.8">+3.3V</text>
<text x="115.9" y="18.6">SS14</text>
<text x="146.1" y="21.2">TP1</text>
<text x="130.4" y="28.4" transform="rotate(-90 130.4 28.4)">5V</text>
<text x="135.5" y="29.6" transform="rotate(-90 135.5 29.6)">3V3</text>
<text x="26.1" y="30.1">TP3</text>
<text x="29.1" y="35.2">0.5A</text>
<text x="34.4" y="35.2">&gt;6V</text>
<text x="36.8" y="32.6">F1</text>
<text x="39.4" y="35.2">polyfuse</text>
<text x="43.4" y="30.1">PWR_FLAG</text>
<text x="54.2" y="30.8">+5V</text>
<text x="125" y="33.9">~{RST}</text>
<text x="136.5" y="33.9">D0</text>
<text x="136.7" y="31.3">A0</text>
<text x="151.1" y="31.3">TP2</text>
<text x="125" y="41.5">RX</text>
<text x="131.6" y="39">SDA/D2</text>
<text x="131.7" y="36.4">SCL/D1</text>
<text x="136.5" y="41.5">D3</text>
<text x="151.1" y="39">TP5</text>
<text x="151.1" y="36.4">TP4</text>
<text x="40.7" y="46.3">SS54</text>
<text x="43" y="43.7">D6</text>
<text x="61" y="43.2">C1</text>
<text x="61" y="45.7">35V</text>
<text x="65.6" y="45.7">220uF</text>
<text x="80" y="43.2">C2</text>
<text x="80" y="45.7">35V</text>
<text x="84.7" y="45.7">220uF</text>
<text x="125" y="44">TX</text>
<text x="131.4" y="46.6">SCK/D5</text>
<text x="136.5" y="44">D4</text>
<text x="151.1" y="46.6">TP6</text>
<text x="85.1" y="51.7">TP8</text>
<text x="130.6" y="49.1">MISO/D6</text>
<text x="130.6" y="51.7">MOSI/D7</text>
<text x="151.1" y="49.1">TP7</text>
<text x="151.1" y="51.7">TP9</text>
<text x="34.5" y="57.5">TP10</text>
<text x="54" y="59.9">GND</text>
<text x="132.7" y="54.2">CS/D8</text>
<text x="151.1" y="54.2">TP11</text>
<text x="43.4" y="60.6">PWR_FLAG</text>
<text x="132.9" y="60.5" transform="rotate(-90 132.9 60.5)">GND</text>
<text x="134.3" y="64.4">U1</text>
<text x="130" y="70.7">GND</text>
<text x="136.2" y="67.7">Wemos</text>
<text x="143.7" y="67.7">D1</text>
<text x="147.4" y="67.7">mini</text>
<text x="152.6" y="67.7">usb-c</text>
<text x="159.8" y="67.7">with</text>
<text x="164.7" y="67.7">2x</text>
<text x="168.2" y="67.7">1x08</text>
<text x="174" y="67.7">pin</text>
<text x="178.1" y="67.7">headers</text>
<text x="186.7" y="67.7">and</text>
<text x="191.3" y="67.7">sockets</text>
<text x="197.4" y="70.7">GND</text>
<text x="104.1" y="97.1">Digit</text>
<text x="109.7" y="97.1">1</text>
<text x="112.5" y="100.4">M1</text>
<text x="147.3" y="97.1">Digit</text>
<text x="152.8" y="97.1">2</text>
<text x="155.7" y="100.4">M2</text>
<text x="190.5" y="97.1">Digit</text>
<text x="196" y="97.1">3</text>
<text x="198.9" y="100.4">M3</text>
<text x="233.7" y="97.1">Digit</text>
<text x="239.2" y="97.1">4</text>
<text x="242.1" y="100.4">M4</text>
<text x="60" y="107.5">74AHCT125D</text>
<text x="64.1" y="105">U2A</text>
<text x="111.8" y="102.2">7-segment_2.3_inch</text>
<text x="154.9" y="102.2">7-segment_2.3_inch</text>
<text x="198.1" y="102.2">7-segment_2.3_inch</text>
<text x="241.3" y="102.2">7-segment_2.3_inch</text>
<text x="77.5" y="110.6">TP20</text>
<text x="102.2" y="119.9" transform="rotate(-90 102.2 119.9)">TP13</text>
<text x="142.4" y="115.2">TP14</text>
<text x="185.5" y="115.2">TP15</text>
<text x="228.7" y="115.2">TP16</text>
<text x="276.4" y="119">TP12</text>
<text x="18.3" y="120.2">+5V</text>
<text x="33.5" y="120.2">+5V</text>
<text x="64" y="125.3">U2B</text>
<text x="105.6" y="121.5">DIN</text>
<text x="135.7" y="121.5">DOUT</text>
<text x="148.8" y="121.5">DIN</text>
<text x="178.9" y="121.5">DOUT</text>
<text x="192" y="121.5">DIN</text>
<text x="222" y="121.5">DOUT</text>
<text x="235.1" y="121.5">DIN</text>
<text x="265.2" y="121.5">DOUT</text>
<text x="60" y="127.9">74AHCT125D</text>
<text x="142.4" y="127.9">TP17</text>
<text x="185.5" y="127.9">TP18</text>
<text x="228.7" y="127.9">TP19</text>
<text x="60" y="148.2">74AHCT125D</text>
<text x="64" y="145.6">U2C</text>
<text x="36.4" y="154.7" transform="rotate(-90 36.4 154.7)">VCC</text>
<text x="24.1" y="159.6">100n</text>
<text x="24.1" y="157.1">C18</text>
<text x="41.9" y="157.1">U2E</text>
<text x="41.9" y="159.6">74AHCT125D</text>
<text x="36.4" y="164.1" transform="rotate(-90 36.4 164.1)">GND</text>
<text x="60" y="167.2">74AHCT125D</text>
<text x="64" y="164.7">U2D</text>
<text x="140.9" y="173.6">H1</text>
<text x="161.1" y="173.6">H5</text>
<text x="130.4" y="175.9">MountingHole</text>
<text x="140.8" y="178.7">H2</text>
<text x="150.9" y="176.1">MountingHole</text>
<text x="161.1" y="178.7">H6</text>
<text x="130.5" y="181.2">MountingHole</text>
<text x="140.8" y="183.7">H3</text>
<text x="150.9" y="181.2">MountingHole</text>
<text x="18.3" y="190.1">GND</text>
<text x="33.5" y="190.1">GND</text>
<text x="78" y="191.4">GND</text>
<text x="130.5" y="191.4">MountingHole</text>
<text x="130.5" y="186.3">MountingHole</text>
<text x="140.8" y="188.8">H4</text>
</g>
<g font-size="1.8" fill="#a90000">
<text x="129.3" y="24.8" transform="rotate(-90 129.3 24.8)">9</text>
<text x="134.4" y="24.8" transform="rotate(-90 134.4 24.8)">8</text>
<text x="122.5" y="32.8">1</text>
<text x="139.7" y="35.3">14</text>
<text x="140.3" y="32.8">3</text>
<text x="140.3" y="30.2">2</text>
<text x="121.9" y="40.4">15</text>
<text x="139.7" y="40.4">12</text>
<text x="139.7" y="37.8">13</text>
<text x="121.9" y="42.9">16</text>
<text x="139.7" y="42.9">11</text>
<text x="140.3" y="45.5">4</text>
<text x="140.3" y="48">5</text>
<text x="140.3" y="50.5">6</text>
<text x="140.3" y="53.1">7</text>
<text x="131.8" y="63.5" transform="rotate(-90 131.8 63.5)">10</text>
<text x="59.6" y="112.8">2</text>
<text x="71" y="112.8">3</text>
<text x="65.8" y="117.9" transform="rotate(-90 65.8 117.9)">1</text>
<text x="59.6" y="133.1">5</text>
<text x="71" y="133.1">6</text>
<text x="65.8" y="138.2" transform="rotate(-90 65.8 138.2)">4</text>
<text x="35.3" y="148.6" transform="rotate(-90 35.3 148.6)">14</text>
<text x="59.6" y="153.4">9</text>
<text x="71" y="153.4">8</text>
<text x="65.8" y="159.1" transform="rotate(-90 65.8 159.1)">10</text>
<text x="35.3" y="168.3" transform="rotate(-90 35.3 168.3)">7</text>
<text x="59" y="172.5">12</text>
<text x="70.4" y="172.5">11</text>
<text x="65.8" y="178.2" transform="rotate(-90 65.8 178.2)">13</text>
</g>
<g font-size="1.8" fill="#989898">
<text x="168.9" y="27.5">R1</text>
<text x="168.9" y="30.1">10K</text>
<text x="173.2" y="33.9">SW1</text>
<text x="171" y="36.4">SW_Push</text>
<text x="46.5" y="93.6">I</text>
<text x="48.3" y="93.6">do</text>
<text x="51.7" y="93.6">not</text>
<text x="55.9" y="93.6">need</text>
<text x="61.6" y="93.6">a</text>
<text x="62.9" y="91">JP1</text>
<text x="63.9" y="93.6">stinking</text>
<text x="72.5" y="93.6">level</text>
<text x="78.2" y="93.6">shifter</text>
</g>
<g font-size="1.8" fill="#725600">
<text x="104.1" y="143.3">File:</text>
<text x="109.4" y="143.3">Digit.kicad_sch</text>
<text x="147.3" y="143.3">File:</text>
<text x="152.5" y="143.3">Digit.kicad_sch</text>
<text x="190.5" y="143.3">File:</text>
<text x="195.7" y="143.3">Digit.kicad_sch</text>
<text x="233.7" y="143.3">File:</text>
<text x="238.9" y="143.3">Digit.kicad_sch</text>
</g>
</svg>
